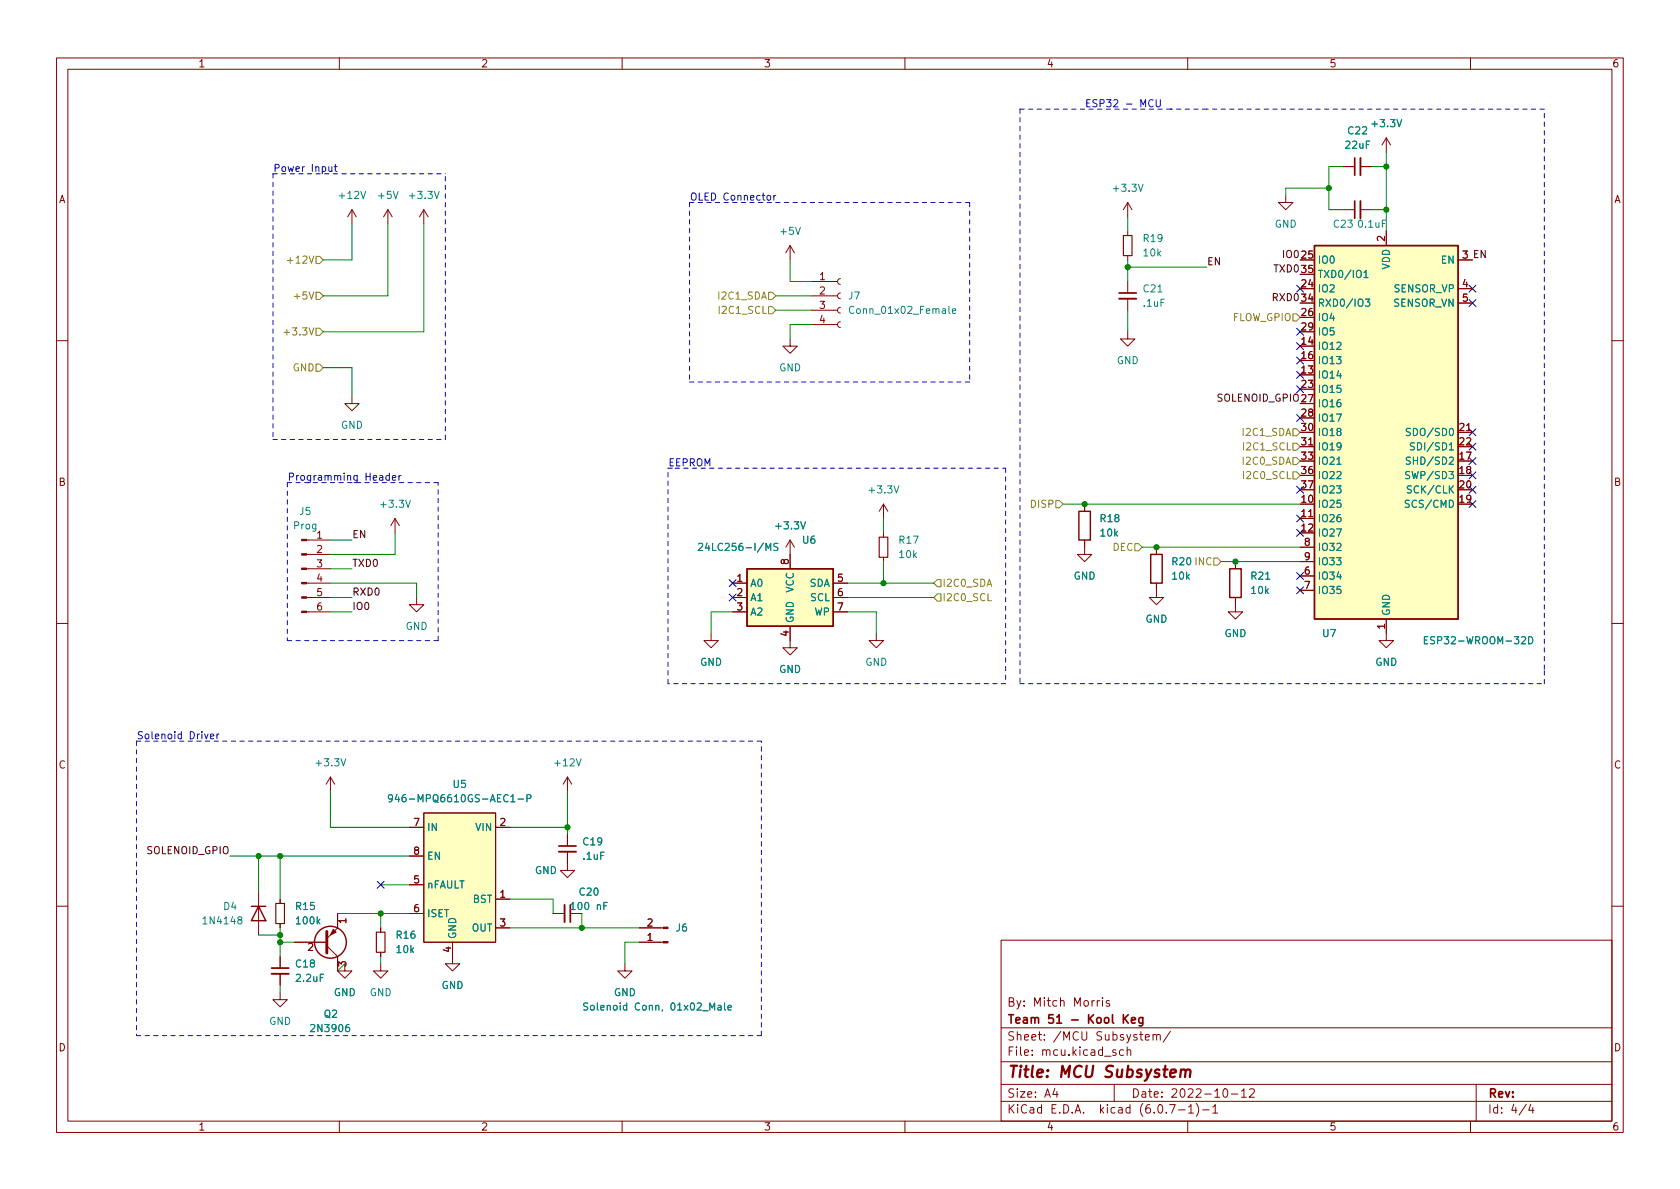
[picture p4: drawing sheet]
<svg xmlns="http://www.w3.org/2000/svg" width="297mm" height="210mm" viewBox="0 0 297 210" stroke-linecap="round" stroke-linejoin="round" font-family="sans-serif">
<g fill="none" stroke="#840000" stroke-width=".18">
<path d="M10 10.2h277v190.1h-277zM12 12.2h273v186.1h-273zM60 10.2v2M110 10.2v2M160 10.2v2M210 10.2v2M260 10.2v2M62.2 37.1l-.7 1.2M62.2 37.1v2.5M62.2 37.1l.8 1.2M68.6 37.1l-.8 1.2M68.6 37.1v2.5"/>
<path d="M68.6 37.1l.7 1.2M74.9 37.1l-.7 1.2M74.9 37.1v2.5M74.9 37.1l.8 1.2M199.4 35.8v2.5M199.4 35.8l-.8 1.3M199.4 35.8l.8 1.3M227.3 34.5v1.3h1.3l-1.3 1.3-1.2-1.3h1.2M237.5 37.1h2M237.5 29.5h2M240.5 37.1h2.1M240.5 29.5h2.1"/>
<path d="M245.1 24.4v2.5M245.1 24.4l-.8 1.2M245.1 24.4l.8 1.2M139.7 59.9v1.3h1.3l-1.3 1.3-1.3-1.3h1.3M139.7 43.4l-.8 1.3M139.7 43.4v2.6M139.7 43.4l.8 1.3M143.5 57.4h4.6M143.5 54.9h4.6M143.5 52.3h4.6M143.5 49.8h4.6M148.6 56.9l-.4 .1-.1 .4 .1 .4 .4 .1"/>
<path d="M148.6 54.4l-.4 .1-.1 .4 .1 .3 .4 .2M148.6 51.8l-.4 .2-.1 .3 .1 .4 .4 .1M148.6 49.3l-.4 .1-.1 .4 .1 .3 .4 .2M199.4 58.7v1.2h1.3l-1.3 1.3-1.3-1.3h1.3M199.4 40.9v.8M199.4 45.2v.8M199.4 49.8v2M199.4 52.8v2.1M245.1 40.9v2.5M257.8 46h2.5M257.8 51h2.5M257.8 53.6h2.5"/>
<path d="M10 60.2h2M62.2 70.1v1.3h1.3l-1.3 1.2-1.2-1.2h1.2M229.9 79h2.5M257.8 76.4h2.5M285 60.2h2M54.2 98h4.2M54.2 95.5h4.2M69.8 91.7l-.7 1.3M69.8 91.7v2.5M69.8 91.7l.8 1.3M139.7 95.5v5.1M139.7 95.5l-.8 1.3"/>
<path d="M139.7 95.5l.8 1.3M156.2 89.1l-.8 1.3M156.2 89.1v2.6M156.2 94.2v.8M156.2 98.5v.8M156.2 89.1l.8 1.3M191.8 95.5v2.5h1.2l-1.2 1.3-1.3-1.3h1.3M191.8 89.1v1.3M204.5 96.8v1.2M218.4 99.3v1.3M229.9 91.7h2.5M229.9 96.8h2.5"/>
<path d="M229.9 99.3h2.5M10 110.2h2M54.2 108.2h4.2M54.2 105.7h4.2M54.2 103.1h4.2M54.2 100.6h4.2M73.7 105.7v1.2h1.2l-1.2 1.3-1.3-1.3h1.3M125.7 112v1.3h1.3l-1.3 1.2-1.2-1.2h1.2M129.5 108.2h2.6M129.5 105.7h2.6M129.5 103.1h2.6M139.7 110.7v3.8h1.3l-1.3 1.3-1.3-1.3h1.3"/>
<path d="M147.3 108.2h2.6M147.3 105.7h2.6M147.3 103.1h2.6M154.9 112v1.3h1.3l-1.3 1.2-1.2-1.2h1.2M204.5 103.1v2.6h1.2l-1.2 1.2-1.3-1.2h1.3M218.4 105.7v2.5h1.3l-1.3 1.3-1.2-1.3h1.2M229.9 101.8h2.5M229.9 104.4h2.5M245.1 109.5v3.8h1.3l-1.3 1.2-1.3-1.2h1.3M285 110.2h2M58.4 137.4l-.7 1.3M58.4 137.4v2.5"/>
<path d="M58.4 137.4l.8 1.3M100.3 137.4v2.5M100.3 137.4l-.7 1.3M100.3 137.4l.8 1.3M45.7 157.7v7.6M49.5 159v.8M72.4 146.3h2.5M72.4 156.5h2.5M72.4 151.4h2.5M74.9 143.8h12.7v22.8h-12.7zM87.6 159h2.6M87.6 146.3h2.6"/>
<path d="M100.3 150.6v3.3h1.3l-1.3 1.3-1.2-1.3h1.2M100.3 147.6v2M10 160.2h2M49.5 175.5v1.3h1.3l-1.3 1.2-1.2-1.2h1.2M49.5 163.3v.8M49.5 169.2v2M49.5 172.2v2M52.1 166.6h5.7M57.8 167.3l1.9 1.9v2.5M59.7 161.5v2.6l-1.9 1.9M61 170.4v1.3h1.2l-1.2 1.3-1.3-1.3h1.3M67.3 170.4v1.3h1.3l-1.3 1.3-1.3-1.3h1.3"/>
<path d="M67.3 164.1v.7M67.3 168.4v.8M72.4 161.5h2.5M80 166.6v3.8h1.3l-1.3 1.3-1.3-1.3h1.3M87.6 164.1h2.6M97.8 161.5h2M100.8 161.5h2.1M110.5 170.4v1.3h1.3l-1.3 1.3-1.3-1.3h1.3M113 166.6h4.2M113 164.1h4.2M177 166.3h108v32h-108zM194 176.9v1"/>
<path d="M194.4 176.9l-.3 .1-.1 .2M194.9 176.4v.2M194.9 176.9v1M196.1 177l-.3-.1-.2 .2v.3l.5 .1v.4h-.5M285 160.2h2M60 198.3v2M110 198.3v2M160 198.3v2M177 194.8h108M177 191.8h108M177 187.8h108M177 181.8h108"/>
<path d="M186.5 192.5l-.4 1h1M186.9 193v1M197 191.8v3M197.3 185.7l-.4-.1-.2 .2 .1 .3 .5 .1v.4h-.6M198.6 185.7l-.4-.1-.3 .3v.4l.2 .3h.5M199.3 185.8l.2-.2 .4 .1v.9M199.3 185.1v1.5M202.5 183.4l.7-.1-.1-.3-.4-.1-.2 .2 .1 .8h.5M203.9 183.1l.2-.2 .3 .1 .1 .9M203.9 182.9v1M204.5 183.1l.2-.2 .4 .1v.9M206.8 195.3h1l-.7 1.5"/>
<path d="M206.9 182.4l-1.3 1.9M208.4 196.3h1.1M210 198.3v2M210.1 195.8l.5-.5v1.5M210.1 196.8h.9M211.5 195.1a1.72 1.72 0 0 1 0 2.3M212.6 196.3h1.2M214.4 195.8l.5-.5v1.5M214.4 196.8h.9M216.4 192.6l.2-.1a.81 .81 0 0 1 .6 .7 .81 .81 0 0 1-.3 .8h-.2a.81 .81 0 0 1-.6-.6 .81 .81 0 0 1 .3-.8zM217.7 193.5h1.2M219.5 193l.4-.5v1.5"/>
<path d="M219.5 194h.9M220.9 192.7l.6-.2 .2 .2 .1 .3-.9 1h.9M260 198.3v2M261 191.8v6.5M269.9 195.3l-1.3 1.9M270.6 195.3l-.3 1h.9M271 195.8v1"/>
</g>
<path d="M208.8 189.3a.49 .49 0 0 1 .8 .1l-.1 1.1M208.8 189.1l-.1 1.4M209.6 189.4a.5 .5 0 0 1 .8-.2v1.3" fill="none" stroke="#840000" stroke-width=".4"/>
<path d="M239.5 27.9v3.1M239.5 35.6v3M197.9 51.8h3M98.8 149.6h3.1M48 171.2h3.1M100.8 160v3.1M198.6 179.4v1.5M199.5 179.4l-.9 .9M202.1 179.9v1.2l-.3 .3h-.4M198.8 180.1l.7 .8M200.1 180.4l.7-.1-.1-.3-.4-.1-.2 .2v.8h.6M202.1 180l-.5-.1-.3 .3v.4l.2 .3h.6" fill="none" stroke="#840000" stroke-width=".3"/>
<path d="M240.5 27.9v3.1M240.5 35.6v3M197.9 52.8h3M98.8 150.6h3.1M48 172.2h3.1M99.8 160v3.1" fill="none" stroke="#840000" stroke-width=".33"/>
<path d="M57.8 164.7v3.8" fill="none" stroke="#840000" stroke-width=".51"/>
<g fill="#840000" stroke="#840000" stroke-width=".18">
<path d="M58.9 164.3l.5 .5-1 .5z"/>
<path d="M53.3 108.1h.9v.2h-.9z"/>
<path d="M53.3 105.5h.9v.3h-.9z"/>
<path d="M53.3 103h.9v.2h-.9z"/>
<path d="M53.3 100.5h.9v.2h-.9z"/>
<path d="M53.3 97.9h.9v.3h-.9z"/>
<path d="M53.3 95.4h.9v.2h-.9z"/>
<path d="M117.2 164h.9v.2h-.9z"/>
<path d="M117.2 166.5h.9v.2h-.9z"/>
</g>
<g fill="none" stroke="#840000" stroke-width=".25">
<path d="M232.4 43.4h25.4v66.1h-25.4zM190.8 90.4h2v5.1h-2zM203.5 98h2v5.1h-2zM132.1 100.6h15.2v10.1h-15.2zM217.4 100.6h2.1v5.1h-2.1zM44.4 160.3h2.6M45.7 160.3l1.3 2.5h-2.6z"/>
<circle cx="58.4" cy="166.6" r="2.82"/>
</g>
<path d="M198.6 41.7h1.6v3.5h-1.6zM155.4 95h1.6v3.5h-1.6zM48.8 159.8h1.5v3.5h-1.5zM66.5 164.8h1.6v3.6h-1.6z" fill="none" stroke="#840000" stroke-width=".2"/>
<g fill="#ffffc2" stroke="#ffffc2" stroke-width=".18">
<path d="M132.1 100.6h15.2v10.1h-15.2z"/>
<path d="M232.4 43.4h25.4v66.1h-25.4z"/>
<path d="M74.9 143.8h12.7v22.8h-12.7z"/>
</g>
<g fill="none" stroke="#008484" stroke-width=".18">
<path d="M151 54.3a.6 .6 0 0 0-.9 .4 .6 .6 0 0 0 .6 .7l.3-.1M168.4 55l.6-.1-.1-.3h-.3l-.2 .2v.6h.5M241.2 48.2l.3-.4v1.3M241.2 49.1h.7M241.4 52.9h.8l-.4 .5 .3 .1v.5l-.2 .2-.5-.2M249.4 75.8h-.5l-.2 .1v.3l.5 .3 .2 .3-.3 .2h-.5M250.1 78.4l-.5-.1-.2 .1v.4l.6 .2 .1 .3-.3 .3-.4-.1M123.5 96.2l.5-.1 .2 .3-.7 .9h.7M137.5 96.1h-.4l-.2 .1v.4l.5 .2 .1 .3-.2 .2h-.5M236.4 82.1h.7M249.2 88.5h-.5l-.2 .1v.3l.6 .3 .1 .3-.3 .2h-.4M249.2 83.4h-.4l-.2 .1v.4l.5 .2 .1 .3-.2 .2h-.5"/>
<path d="M249.4 80.9l-.5-.1-.2 .2v.3l.5 .3 .2 .3-.3 .2-.5-.1M249.5 86l-.4-.1-.2 .1v.4l.5 .2 .1 .3-.2 .3-.5-.1M251.8 113.2h.5M252.4 112.6h-.6v1.3h.6M270.3 112.6a.64 .64 0 0 1 .7 .6 .64 .64 0 0 1-.7 .7zM69.4 141.1l-.2 .2-.4-.1-.1-.1 .1-.5 .4-.1 .1 .1a.84 .84 0 0 1-.3 1.2h-.2M70.2 140.5l-.3 .9h.8M91.6 141.3h1M93.2 141.2l.6-.1 .1-.2-.1-.3-.6-.1v1.3M103.9 177.4h-.5l-.1 .1v.3l.5 .3 .1 .3-.2 .2h-.5M127 177.8h.4l.1 .8M127.5 178.1h-.4l-.2 .2 .2 .3h.4"/>
<path d="M128.1 177.4v1l.2 .2M128.7 178.2l.6-.1v-.3h-.4l-.2 .2 .1 .6h.5"/>
</g>
<g fill="none" stroke="#848400" stroke-width=".18">
<path d="M50.2 58.8h1M50.8 46.1h1M55.9 45.3h.6l.6 .7-.6 .6h-.6zM55.9 51.7h.6l.6 .6-.6 .7h-.6zM55.9 58h.6l.6 .7-.6 .6h-.6zM135.9 51.7h.6l.7 .6-.7 .7h-.6zM135.9 54.2h.6l.7 .7-.7 .6h-.6zM228.6 55.5h.6l.7 .6-.7 .7h-.6zM55.9 64.4h.6l.6 .6-.6 .7h-.6zM228.6 75.8h.6l.7 .6-.7 .7h-.6zM228.6 78.4h.6l.7 .6-.7 .6h-.6zM186.7 88.5h.6l.7 .6-.7 .7h-.6z"/>
<path d="M200.7 96.1h.6l.6 .7-.6 .6h-.6zM211.5 98.6v1.3M212.8 98.6v1.3l-.7-1.3v1.3M214.1 98.7a.6 .6 0 0 0-.8 .5 .6 .6 0 0 0 .6 .7l.2-.1M214.6 98.7h.7l.6 .6-.6 .6h-.7zM228.6 80.9h.6l.7 .6-.7 .7h-.6zM228.6 83.4h.6l.7 .7-.7 .6h-.6zM165.7 105h.7v1.3h-.7l-.6-.6zM165.7 102.5h.7v1.3h-.7l-.6-.7z"/>
</g>
<g fill="none" stroke="#0000c2" stroke-width=".18">
<path d="M203.9 17.7a.6 .6 0 0 0-.9 .5 .6 .6 0 0 0 .6 .7l.3-.1M204.4 17.6v1l.3 .3h.2l.3-.3v-1M58.1 29.5l.1 .8h.3l.2-.1M58.7 29.5v.8M59.1 29.5h.5M59.3 29v1.1l.3 .2M135.7 34.6h.3l.3 .2v.4l-.3 .2-.3-.1-.1-.1zM136.8 34.6v.8M137.2 34.6l-.4 .2M68.8 84.1h-.3l-.3 .2 .2 .6h.4M68.8 83.7v1.2M69.4 84.5l.6-.1-.1-.3h-.3l-.2 .2v.6h.5"/>
<path d="M70.5 84.1v.8M70.9 84.1l-.4 .2M37.2 130.2l.6-.1v-.2l-.4-.1-.2 .2 .1 .6h.5M38.4 129.8v.8M38.7 129.8l-.3 .2"/>
</g>
<g fill="none" stroke="#0000c2" stroke-width=".18" stroke-dasharray=".8 .8">
<path d="M180.3 19.3v101.6M207 19.3h.1M207 19.3h-26.7M213.4 19.3h-6.4M273 19.3h-59.6M48.3 30.7h30.4M48.3 30.7v47M121.9 35.8h49.5M121.9 35.8v31.8M171.4 35.8v31.8M48.3 77.7h30.4M78.7 77.7v-47"/>
<path d="M171.4 67.6h-49.5M50.8 85.3h26.7M50.8 85.3v28M119.4 82.8h58.4M177.8 82.8v38.1M50.8 113.3h26.7M77.5 113.3v-28M273 118.4v-99.1M24.1 131.1v52M24.1 131.1h110.5M118.1 120.9v-38.1M177.8 120.9h-59.7"/>
<path d="M180.3 120.9h92.7M273 120.9v-2.5M24.1 183.1h110.5M134.6 183.1v-52"/>
</g>
<g fill="none" stroke="#008400" stroke-width=".18">
<path d="M62.2 39.6v6.4h-5.1M68.6 39.6v12.7h-11.5M74.9 39.6v19.1h-17.8M199.4 38.3v2.6M234.9 33.3h-7.6v1.2M237.5 29.5h-2.6v7.6h2.6M242.6 29.5h2.5M242.6 37.1h2.5M245.1 26.9v14M137.2 52.3h6.3M137.2 54.9h6.3M139.7 46v3.8h3.8"/>
<path d="M143.5 57.4h-3.8v2.5M199.4 47.2h14M199.4 46v3.8M199.4 54.9v3.8M57.1 65h5.1v5.1M58.4 95.5h3.8M69.8 94.2v3.8h-11.4M156.2 91.7v2.5M156.2 99.3v3.8M188 89.1h41.9M201.9 96.8h28M215.9 99.3h14"/>
<path d="M58.4 105.7h3.8M58.4 100.6h3.8M58.4 108.2h3.8M58.4 103.1h15.3v2.6M129.5 108.2h-3.8v3.8M149.9 105.7h15.2M149.9 108.2h5v3.8M149.9 103.1h15.2M58.4 139.9v6.4h14M100.3 139.9v7.7M40.6 151.4h31.8M45.7 151.4v6.3"/>
<path d="M49.5 151.4v7.6M67.3 156.5h5.1M90.2 146.3h10.1M90.2 159h7.6v2.5M45.7 165.3h3.8M49.5 164.1v5.1M49.5 174.2v1.3M49.5 166.6h2.6M59.7 161.5h12.7M61 170.4l-1.3 1.3M67.3 161.5v2.6M67.3 169.2v1.2"/>
<path d="M90.2 164.1h22.8M102.9 161.5v2.6M113 166.6h-2.5v3.8"/>
</g>
<g fill="none" stroke="#000084" stroke-width=".18">
<path d="M229.3 58.1l1.2 1.2M229.3 50.4l1.2 1.3M230.5 58.1l-1.2 1.2M230.5 50.4l-1.2 1.3M259.7 53l1.3 1.2M259.7 50.4l1.3 1.3M261 53l-1.3 1.2M261 50.4l-1.3 1.3M229.3 63.1l1.2 1.3M229.3 60.6l1.2 1.2M229.3 65.7l1.2 1.2M229.3 73.3l1.2 1.2"/>
<path d="M229.3 68.2l1.2 1.2M230.5 63.1l-1.2 1.3M230.5 60.6l-1.2 1.2M230.5 65.7l-1.2 1.2M230.5 73.3l-1.2 1.2M230.5 68.2l-1.2 1.2M259.7 78.4l1.3 1.2M259.7 75.8l1.3 1.3M261 78.4l-1.3 1.2M261 75.8l-1.3 1.3M229.3 93.6l1.2 1.2M229.3 91.1l1.2 1.2"/>
<path d="M229.3 86l1.2 1.2M230.5 93.6l-1.2 1.2M230.5 91.1l-1.2 1.2M230.5 86l-1.2 1.2M259.7 86l1.3 1.2M259.7 83.5l1.3 1.2M259.7 88.5l1.3 1.3M259.7 80.9l1.3 1.2M261 86l-1.3 1.2M261 83.5l-1.3 1.2M261 88.5l-1.3 1.3M261 80.9l-1.3 1.2"/>
<path d="M128.9 102.5l1.2 1.2M128.9 105l1.2 1.3M130.1 102.5l-1.2 1.2M130.1 105l-1.2 1.3M229.3 101.2l1.2 1.3M229.3 103.8l1.2 1.2M230.5 101.2l-1.2 1.3M230.5 103.8l-1.2 1.2M66.7 155.8l1.2 1.3M67.9 155.8l-1.2 1.3"/>
</g>
<g fill="#008400" stroke="#008400" stroke-width=".18">
<circle cx="199.4" cy="47.2" r=".46"/>
<circle cx="100.3" cy="146.3" r=".46"/>
<circle cx="102.9" cy="164.1" r=".46"/>
<circle cx="204.5" cy="96.8" r=".46"/>
<circle cx="191.8" cy="89.1" r=".46"/>
<circle cx="156.2" cy="103.1" r=".46"/>
<circle cx="245.1" cy="37.1" r=".46"/>
<circle cx="245.1" cy="29.5" r=".46"/>
<circle cx="234.9" cy="33.3" r=".46"/>
<circle cx="49.5" cy="151.4" r=".46"/>
<circle cx="45.7" cy="151.4" r=".46"/>
<circle cx="218.4" cy="99.3" r=".46"/>
<circle cx="49.5" cy="165.3" r=".46"/>
<circle cx="49.5" cy="166.6" r=".46"/>
<circle cx="67.3" cy="161.5" r=".46"/>
</g>
<text font-size="2.8" fill="#840000" x="178" y="190.6">Title: MCU Subsystem</text>
<g font-size="2.1" fill="#840000">
<text x="178" y="178">By: Mitch Morris</text>
<text x="178" y="184">Sheet: /MCU Subsystem/</text>
<text x="178" y="181">Team 51 - Kool Keg</text>
<text x="178" y="186.7">File: mcu.kicad_sch</text>
<text x="178" y="196.9">KiCad E.D.A. kicad (6.0.7-1)-1</text>
<text x="178" y="194.1">Size: A4</text>
<text x="200" y="194.1">Date: 2022-10-12</text>
<text x="263" y="194.1">Rev:</text>
<text x="263" y="196.9">Id: 4/4</text>
</g>
<g font-size="1.8" fill="#840000">
<text x="35" y="11.9">1</text>
<text x="85" y="11.9">2</text>
<text x="135" y="11.9">3</text>
<text x="185" y="11.9">4</text>
<text x="235" y="11.9">5</text>
<text x="285" y="11.9">6</text>
<text x="10.3" y="35.9">A</text>
<text x="285.3" y="35.9">A</text>
<text x="230.2" y="45.7">25</text>
<text x="244.9" y="42.7" transform="rotate(-90 244.9 42.7)">2</text>
<text x="258.6" y="45.7">3</text>
<text x="144.9" y="49.5">1</text>
<text x="144.9" y="52.1">2</text>
<text x="230.2" y="50.8">24</text>
<text x="230.2" y="53.3">34</text>
<text x="230.2" y="48.3">35</text>
<text x="258.6" y="50.8">4</text>
<text x="258.6" y="53.3">5</text>
<text x="144.9" y="54.6">3</text>
<text x="144.9" y="57.1">4</text>
<text x="230.2" y="55.9">26</text>
<text x="230.2" y="58.4">29</text>
<text x="230.2" y="61">14</text>
<text x="230.2" y="63.5">16</text>
<text x="230.2" y="66">13</text>
<text x="230.2" y="68.6">23</text>
<text x="230.2" y="71.1">27</text>
<text x="230.2" y="73.7">28</text>
<text x="230.2" y="76.2">30</text>
<text x="258.1" y="76.2">21</text>
<text x="230.2" y="78.7">31</text>
<text x="230.2" y="81.3">33</text>
<text x="230.2" y="83.8">36</text>
<text x="258.1" y="81.3">17</text>
<text x="258.1" y="83.8">18</text>
<text x="258.1" y="78.7">22</text>
<text x="10.3" y="85.9">B</text>
<text x="230.2" y="88.9">10</text>
<text x="230.2" y="86.4">37</text>
<text x="258.1" y="88.9">19</text>
<text x="258.1" y="86.4">20</text>
<text x="285.3" y="85.9">B</text>
<text x="56" y="95.2">1</text>
<text x="230.2" y="91.4">11</text>
<text x="230.2" y="94">12</text>
<text x="56" y="97.8">2</text>
<text x="56" y="100.3">3</text>
<text x="139.4" y="99.8" transform="rotate(-90 139.4 99.8)">8</text>
<text x="230.6" y="101.6">6</text>
<text x="230.6" y="96.5">8</text>
<text x="230.6" y="99.1">9</text>
<text x="56" y="102.9">4</text>
<text x="56" y="105.4">5</text>
<text x="56" y="107.9">6</text>
<text x="130.3" y="102.9">1</text>
<text x="130.3" y="105.4">2</text>
<text x="130.3" y="107.9">3</text>
<text x="148.1" y="102.9">5</text>
<text x="148.1" y="105.4">6</text>
<text x="148.1" y="107.9">7</text>
<text x="230.6" y="104.1">7</text>
<text x="139.4" y="112.5" transform="rotate(-90 139.4 112.5)">4</text>
<text x="244.9" y="111.2" transform="rotate(-90 244.9 111.2)">1</text>
<text x="10.3" y="135.9">C</text>
<text x="285.3" y="135.9">C</text>
<text x="73.2" y="146">7</text>
<text x="88.4" y="146">2</text>
<text x="73.2" y="151.1">8</text>
<text x="73.2" y="156.2">5</text>
<text x="73.2" y="161.3">6</text>
<text x="88.4" y="158.7">1</text>
<text x="61.2" y="163.3" transform="rotate(-90 61.2 163.3)">1</text>
<text x="88.4" y="163.8">3</text>
<text x="114.4" y="166.4">1</text>
<text x="114.4" y="163.8">2</text>
<text x="54.4" y="168.1">2</text>
<text x="61.2" y="170.9" transform="rotate(-90 61.2 170.9)">3</text>
<text x="79.8" y="168.4" transform="rotate(-90 79.8 168.4)">4</text>
<text x="10.3" y="185.9">D</text>
<text x="285.3" y="185.9">D</text>
<text x="35" y="199.9">1</text>
<text x="85" y="199.9">2</text>
<text x="135" y="199.9">3</text>
<text x="185" y="199.9">4</text>
<text x="235" y="199.9">5</text>
<text x="285" y="199.9">6</text>
</g>
<g font-size="1.8" fill="#0000c2">
<text x="191.8" y="18.9">ESP32 - MCU</text>
<text x="48.3" y="30.4">Power Input</text>
<text x="121.9" y="35.5">OLED Connector</text>
<text x="118.1" y="82.4">EEPROM</text>
<text x="50.8" y="85">Programming Header</text>
<text x="24.1" y="130.7">Solenoid Driver</text>
</g>
<g font-size="1.8" fill="#008484">
<text x="238.4" y="23.7">C22</text>
<text x="242.8" y="22.5">+3.3V</text>
<text x="238" y="26.3">22uF</text>
<text x="60.1" y="35.2">+12V</text>
<text x="67" y="35.2">+5V</text>
<text x="72.6" y="35.2">+3.3V</text>
<text x="197.1" y="33.9">+3.3V</text>
<text x="138.1" y="41.5">+5V</text>
<text x="225.4" y="40.3">GND</text>
<text x="235.9" y="40.3">C23</text>
<text x="240.3" y="40.3">0.1uF</text>
<text x="202.2" y="42.8">R19</text>
<text x="202.3" y="45.3">10k</text>
<text x="232.9" y="46.6">IO0</text>
<text x="245.7" y="47.7" transform="rotate(-90 245.7 47.7)">VDD</text>
<text x="254.8" y="46.6">EN</text>
<text x="150" y="53">J7</text>
<text x="202.2" y="51.7">C21</text>
<text x="232.9" y="51.7">IO2</text>
<text x="232.9" y="49.1">TXD0/IO1</text>
<text x="246.5" y="51.7">SENSOR_VP</text>
<text x="150.8" y="55.5">Conn_01x02_Female</text>
<text x="202.2" y="54.2">.1uF</text>
<text x="232.9" y="56.8">IO4</text>
<text x="232.9" y="59.3">IO5</text>
<text x="232.9" y="54.2">RXD0/IO3</text>
<text x="246.4" y="54.2">SENSOR_VN</text>
<text x="137.7" y="65.7">GND</text>
<text x="197.4" y="64.4">GND</text>
<text x="232.9" y="61.8">IO12</text>
<text x="232.9" y="64.4">IO13</text>
<text x="232.9" y="66.9">IO14</text>
<text x="232.9" y="69.5">IO15</text>
<text x="60.3" y="75.8">GND</text>
<text x="232.9" y="72">IO16</text>
<text x="232.9" y="74.5">IO17</text>
<text x="232.9" y="77.1">IO18</text>
<text x="249.5" y="77.1">SDO/SD0</text>
<text x="232.9" y="79.6">IO19</text>
<text x="232.9" y="82.2">IO21</text>
<text x="249.6" y="82.2">SHD/SD2</text>
<text x="250.4" y="79.6">SDI/SD1</text>
<text x="67.5" y="89.8">+3.3V</text>
<text x="153.9" y="87.2">+3.3V</text>
<text x="232.9" y="89.8">IO25</text>
<text x="232.9" y="84.7">IO22</text>
<text x="232.9" y="87.2">IO23</text>
<text x="249.1" y="89.8">SCS/CMD</text>
<text x="249.3" y="84.7">SWP/SD3</text>
<text x="249.4" y="87.2">SCK/CLK</text>
<text x="52" y="93.6">Prog</text>
<text x="53" y="91.1">J5</text>
<text x="137.4" y="93.6">+3.3V</text>
<text x="194.6" y="92.3">R18</text>
<text x="194.6" y="94.9">10k</text>
<text x="232.9" y="92.3">IO26</text>
<text x="232.9" y="94.9">IO27</text>
<text x="124.8" y="97.4">24LC256-I/MS</text>
<text x="141.9" y="96.1">U6</text>
<text x="159.1" y="96.1">R17</text>
<text x="159.1" y="98.7">10k</text>
<text x="207.3" y="99.9">R20</text>
<text x="232.9" y="97.4">IO32</text>
<text x="232.9" y="99.9">IO33</text>
<text x="132.6" y="103.8">A0</text>
<text x="132.6" y="106.3">A1</text>
<text x="140.3" y="104.8" transform="rotate(-90 140.3 104.8)">VCC</text>
<text x="143.1" y="103.8">SDA</text>
<text x="143.3" y="106.3">SCL</text>
<text x="189.8" y="102.5">GND</text>
<text x="207.3" y="102.5">10k</text>
<text x="221.3" y="102.5">R21</text>
<text x="221.3" y="105">10k</text>
<text x="232.9" y="102.5">IO34</text>
<text x="232.9" y="105">IO35</text>
<text x="71.7" y="111.4">GND</text>
<text x="132.6" y="108.8">A2</text>
<text x="140.3" y="110.2" transform="rotate(-90 140.3 110.2)">GND</text>
<text x="144" y="108.8">WP</text>
<text x="202.5" y="110.1">GND</text>
<text x="216.5" y="112.6">GND</text>
<text x="233.9" y="112.6">U7</text>
<text x="245.7" y="109" transform="rotate(-90 245.7 109)">GND</text>
<text x="252.8" y="113.9">ESP32-WROOM-32D</text>
<text x="123.8" y="117.7">GND</text>
<text x="137.7" y="119">GND</text>
<text x="153" y="117.7">GND</text>
<text x="243.1" y="117.7">GND</text>
<text x="56.1" y="135.5">+3.3V</text>
<text x="98.2" y="135.5">+12V</text>
<text x="70.7" y="141.9">946-MPQ6610GS-AEC1-P</text>
<text x="80.1" y="139.3">U5</text>
<text x="75.4" y="146.9">IN</text>
<text x="84.2" y="146.9">VIN</text>
<text x="103.2" y="149.5">C19</text>
<text x="75.4" y="152">EN</text>
<text x="94.6" y="154.6">GND</text>
<text x="103.2" y="152">.1uF</text>
<text x="39.6" y="160.9">D4</text>
<text x="52.4" y="160.9">R15</text>
<text x="75.4" y="157.1">nFAULT</text>
<text x="83.6" y="159.6">BST</text>
<text x="101.3" y="160.9">100 nF</text>
<text x="102.5" y="158.4">C20</text>
<text x="36.2" y="163.4">1N4148</text>
<text x="52.5" y="163.4">100k</text>
<text x="70.2" y="166">R16</text>
<text x="75.4" y="162.2">ISET</text>
<text x="80.6" y="166.1" transform="rotate(-90 80.6 166.1)">GND</text>
<text x="83.4" y="164.7">OUT</text>
<text x="119.6" y="164.7">J6</text>
<text x="52.4" y="171.1">C18</text>
<text x="52.5" y="173.6">2.2uF</text>
<text x="70.2" y="168.5">10k</text>
<text x="57.3" y="180">Q2</text>
<text x="59" y="176.1">GND</text>
<text x="65.3" y="176.1">GND</text>
<text x="78" y="174.9">GND</text>
<text x="104.6" y="178.7">Solenoid Conn, 01x02_Male</text>
<text x="108.5" y="176.1">GND</text>
<text x="47.6" y="181.2">GND</text>
<text x="55.3" y="182.5">2N3906</text>
</g>
<g font-size="1.8" fill="#848400">
<text x="51.5" y="46.6">+12V</text>
<text x="52.5" y="53">+5V</text>
<text x="127.2" y="53">I2C1_SDA</text>
<text x="51" y="59.3">+3.3V</text>
<text x="127.4" y="55.5">I2C1_SCL</text>
<text x="217.8" y="56.8">FLOW_GPIO</text>
<text x="51.8" y="65.7">GND</text>
<text x="220" y="77.1">I2C1_SDA</text>
<text x="220" y="82.2">I2C0_SDA</text>
<text x="220.2" y="79.6">I2C1_SCL</text>
<text x="182.4" y="89.8">DISP</text>
<text x="220.2" y="84.7">I2C0_SCL</text>
<text x="196.7" y="97.4">DEC</text>
<text x="166.6" y="106.3">I2C0_SCL</text>
<text x="166.6" y="103.8">I2C0_SDA</text>
</g>
<g font-size="1.8">
<text x="213.4" y="46.9">EN</text>
<text x="227" y="45.6">IO025</text>
<text x="258.6" y="45.7">3 EN</text>
<text x="225.2" y="53.2">RXD034</text>
<text x="225.3" y="48.2">TXD035</text>
<text x="215.2" y="71">SOLENOID_GPIO 27</text>
<text x="62.2" y="95.1">EN</text>
<text x="62.2" y="100.2">TXD0</text>
<text x="62.2" y="105.3">RXD0</text>
<text x="62.2" y="107.8">IO0</text>
<text x="26" y="151">SOLENOID_GPIO</text>
</g>
</svg>
